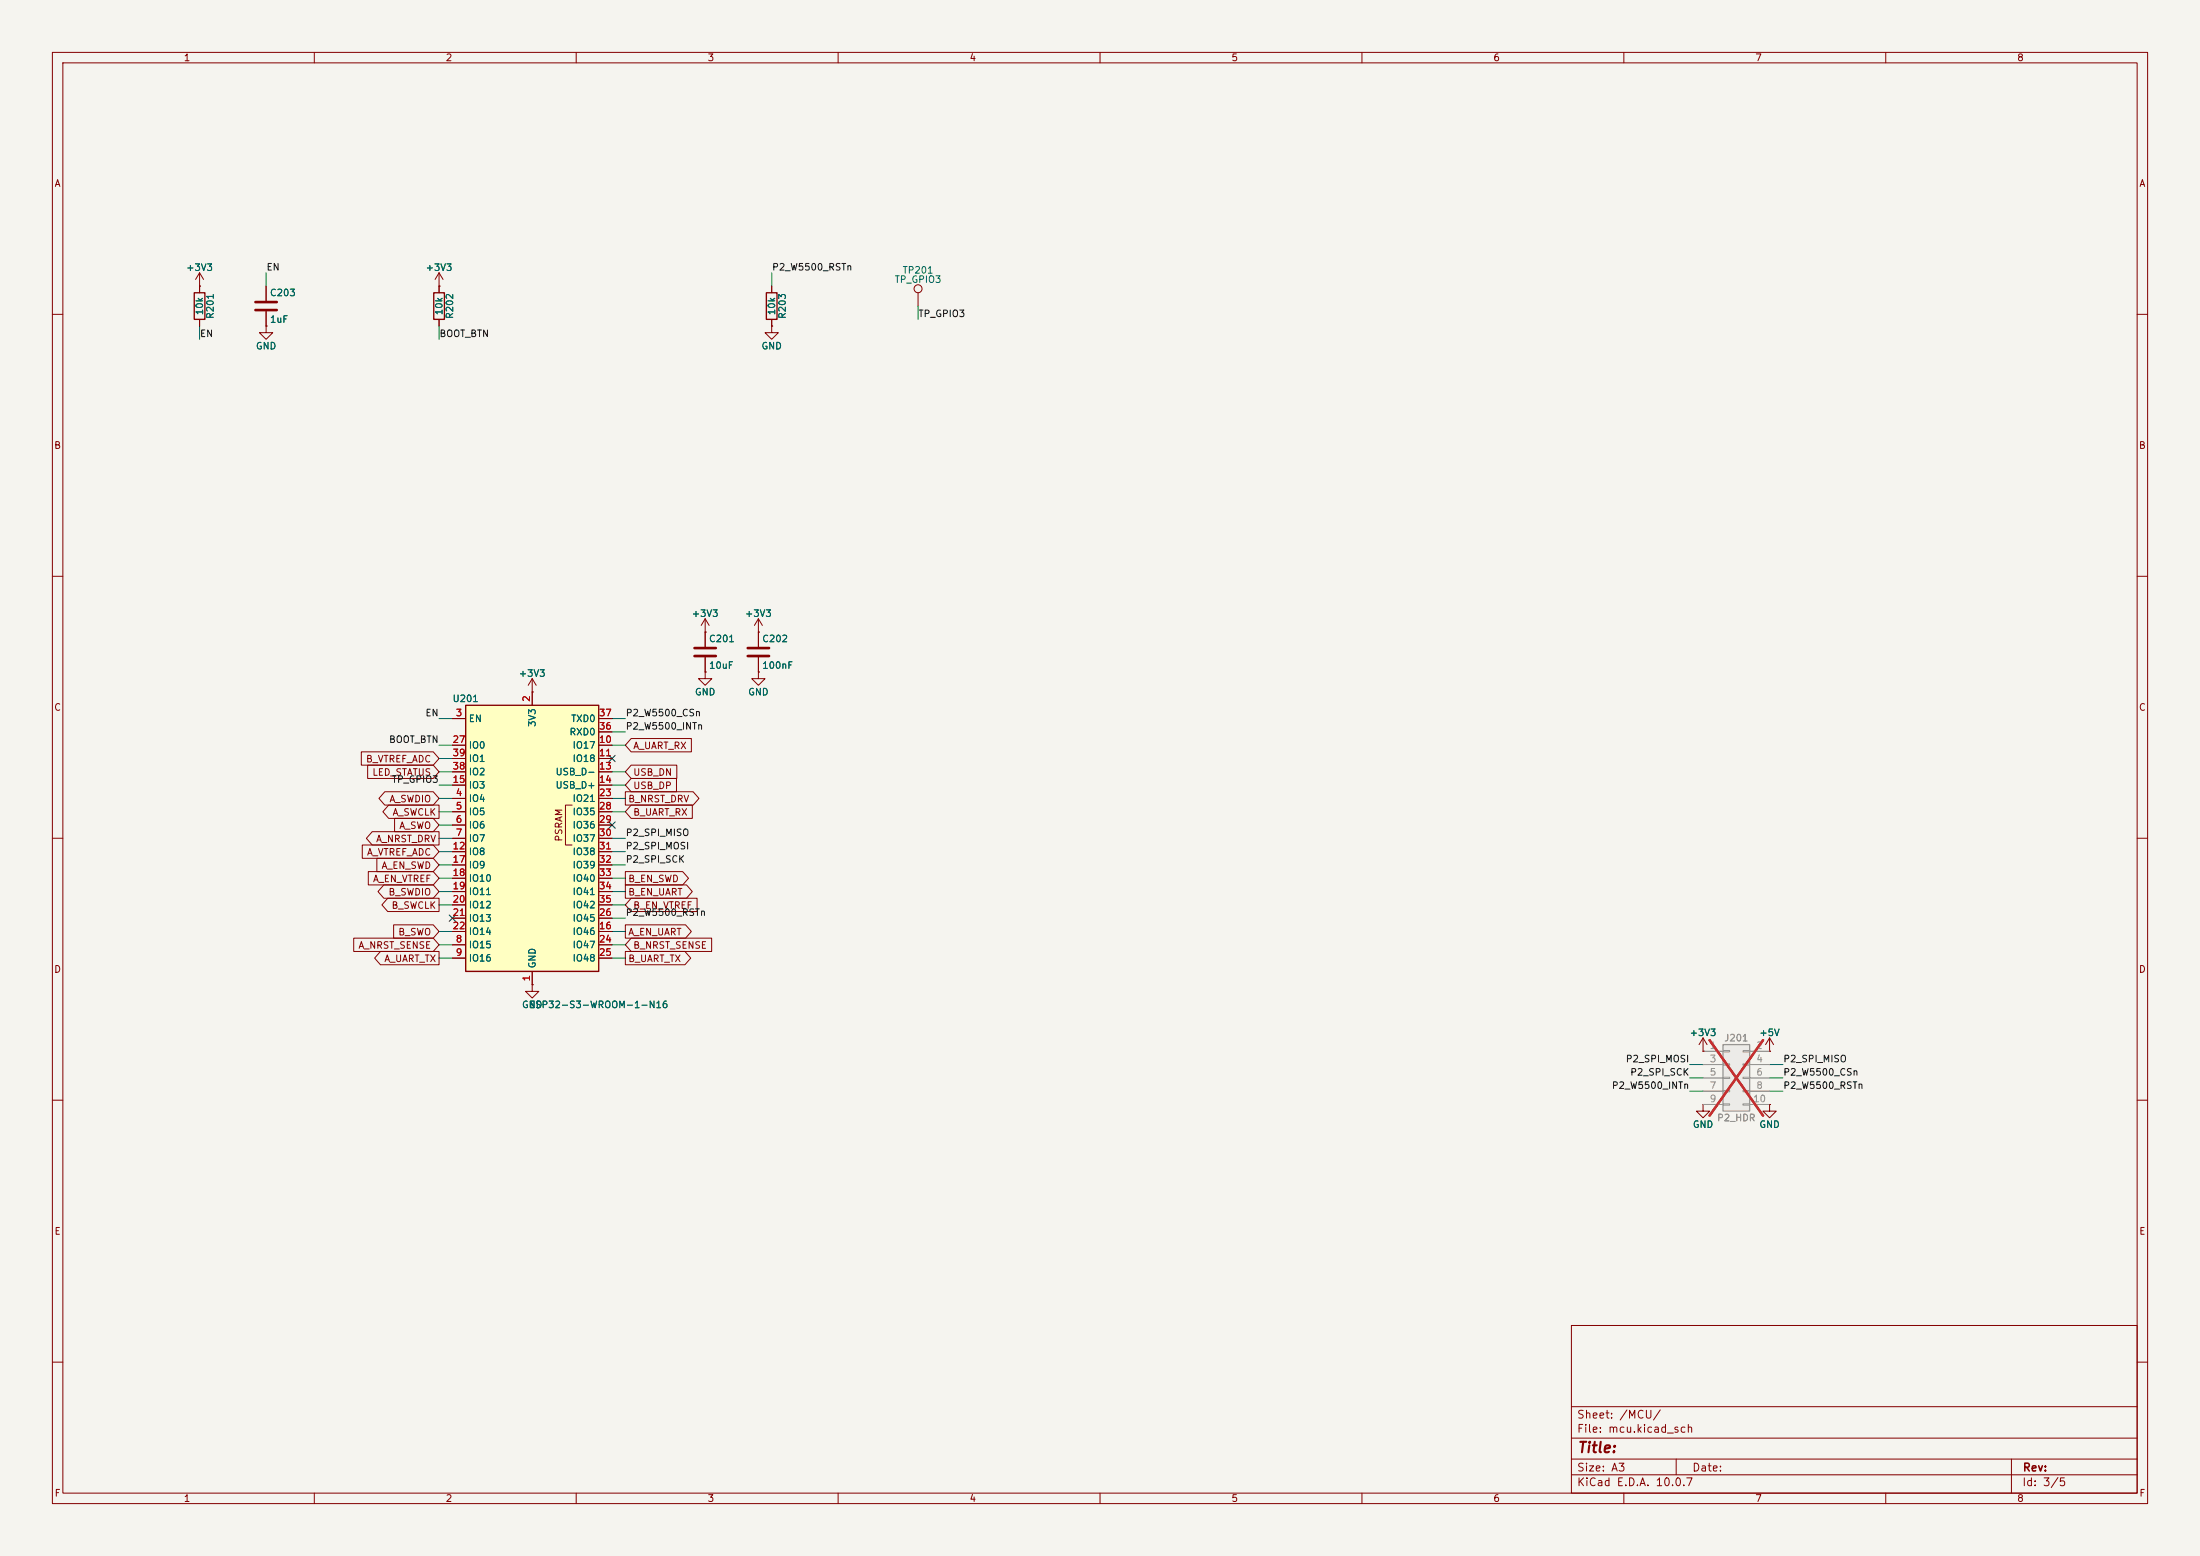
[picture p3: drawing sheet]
<svg xmlns="http://www.w3.org/2000/svg" width="420mm" height="297mm" viewBox="0 0 420 297" stroke-linecap="round" stroke-linejoin="round" font-family="sans-serif">
<path d="M0 0h420v297h-420z" fill="#f5f4ef" stroke="#f5f4ef" stroke-width=".19"/>
<g fill="none" stroke="#840000" stroke-width=".19">
<path d="M10 10h400v277h-400zM12 12h396v273h-396zM60 10v2M110 10v2M160 10v2M210 10v2M260 10v2M310 10v2M360 10v2M10 60h2M147.3 62.2v1.3h1.3l-1.3 1.3-1.3-1.3h1.3M147.3 62.2h.1"/>
<path d="M408 60h2M10 110h2M408 110h2M10 160h2M408 160h2M337.8 198.1l-.7 1.3M337.8 198.1l.8 1.3M337.8 198.1v2.6M10 210h2M337.8 200.7h.1M408 210h2M300 253h108v32h-108z"/>
<path d="M10 260h2M300 278.5h108M300 274.5h108M300 268.5h108M320 278.5v3M384 278.5v6.5M408 260h2M60 285v2M110 285v2M160 285v2M210 285v2M260 285v2"/>
<path d="M300 281.5h108M310 285v2M360 285v2"/>
</g>
<path d="M328.9 199.4h5.1v12.7h-5.1z" fill="#ebeae8"/>
<path d="M328.9 199.4h5.1v12.7h-5.1z" fill="none" stroke="#9c9b98" stroke-width=".25"/>
<g fill="none" stroke="#9c9b98" stroke-width=".19">
<path d="M325.1 200.7h3.8M325.1 203.2h3.8M325.1 205.7h3.8M325.1 208.3h3.8M325.1 210.8h3.8M328.9 200.5h1.3v.3h-1.3zM328.9 203.1h1.3v.2h-1.3zM328.9 205.6h1.3v.3h-1.3zM328.9 208.2h1.3v.2h-1.3zM328.9 210.7h1.3v.2h-1.3zM332.7 200.5h1.3v.3h-1.3zM332.7 203.1h1.3v.2h-1.3z"/>
<path d="M332.7 205.6h1.3v.3h-1.3zM332.7 208.2h1.3v.2h-1.3zM332.7 210.7h1.3v.2h-1.3zM334 200.7h3.8M334 203.2h3.8M334 205.7h3.8M334 208.3h3.8M334 210.8h3.8"/>
</g>
<path d="M326.4 198.5l10.2 14.4M336.6 198.5l-10.2 14.4" fill="none" stroke="#e12e31" stroke-width=".46"/>
<path d="M101.6 188v1.2h1.3l-1.3 1.3-1.3-1.3h1.3M101.6 188h.1M325.1 198.1l-.7 1.3M325.1 198.1l.8 1.3M325.1 198.1v2.6M325.1 210.8v1.3h1.3l-1.3 1.3-1.3-1.3h1.3M325.1 210.8h.1M325.1 200.7h.1M337.8 210.8v1.3h1.3l-1.3 1.3-1.3-1.3h1.3M337.8 210.8h.1" fill="none" stroke="#840000" stroke-width=".19"/>
<path d="M88.9 134.6h25.4v50.8h-25.4z" fill="#ffffc2"/>
<path d="M37.1 55.9h2v5.1h-2zM82.8 55.9h2v5.1h-2zM146.3 55.9h2v5.1h-2zM88.9 134.6h25.4v50.8h-25.4z" fill="none" stroke="#840000" stroke-width=".25"/>
<g fill="none" stroke="#840000" stroke-width=".19">
<path d="M38.1 54.6h.1M38.1 52.1l-.8 1.2M38.1 52.1l.8 1.2M38.1 52.1v3.8M50.8 54.6v2.8M50.8 59.4v2.8M83.8 54.6h.1M83.8 52.1l-.7 1.2M83.8 52.1l.8 1.2M83.8 52.1v3.8M147.3 54.6v1.3M175.3 55.9v2.5"/>
<path d="M38.1 61v1.2M50.8 62.2v1.3h1.3l-1.3 1.3-1.3-1.3h1.3M50.8 62.2h.1M83.8 61v1.2M147.3 62.2h.1M147.3 61v1.2M134.6 118.1v5.3M134.6 118.1l-.7 1.3M134.6 118.1l.8 1.3M144.8 118.1v5.3M144.8 118.1l-.8 1.3M144.8 118.1l.7 1.3"/>
<path d="M86.4 137.2h2.5M101.6 132.1h.1M101.6 129.5v5.1M101.6 129.5l-.8 1.3M101.6 129.5l.8 1.3M114.3 137.2h2.5M114.3 139.7h2.5M134.6 120.7h.1M134.6 128.3v1.2h1.3l-1.3 1.3-1.3-1.3h1.3M134.6 128.3h.1M134.6 125.5v2.8M144.8 120.7h.1"/>
<path d="M144.8 128.3v1.2h1.2l-1.2 1.3-1.3-1.3h1.3M144.8 128.3h.1M144.8 125.5v2.8M69 143.5h13.7l1.1 1.3-1.1 1.3h-13.7zM70.2 146h12.5l1.1 1.3-1.1 1.3h-12.5zM71.1 158.7h12.7v2.6h-12.7l-1.2-1.3zM73.5 151.1h9.2l1.1 1.3-1.1 1.3h-9.2l-1.2-1.3zM74.2 153.7h9.6v2.5h-9.6l-1.1-1.3zM75.3 156.2h7.4l1.1 1.3-1.1 1.3h-7.4zM86.4 152.4h2.5M86.4 154.9h2.5M86.4 157.5h2.5"/>
<path d="M86.4 142.2h2.5M86.4 144.8h2.5M86.4 147.3h2.5M86.4 149.9h2.5M109.2 153.7h-1.3v7.6h1.3M114.3 152.4h2.5M114.3 154.9h2.5M114.3 157.5h2.5M114.3 142.2h2.5M114.3 144.8h2.5M114.3 147.3h2.5M114.3 149.9h2.5"/>
<path d="M119.4 151.1h12.9l1.1 1.3-1.1 1.3h-12.9zM120.5 153.7h11.7v2.5h-11.7l-1.1-1.3zM120.5 141h11.5v2.5h-11.5l-1.1-1.3zM120.5 146h8.7v2.6h-8.7l-1.1-1.3zM120.5 148.6h8.6v2.5h-8.6l-1.1-1.2zM67.5 179.1h15.2l1.1 1.2-1.1 1.3h-15.2zM69.2 161.3h13.5l1.1 1.3-1.1 1.2h-13.5zM70.3 166.4h12.4l1.1 1.2-1.1 1.3h-12.4zM71.9 163.8h10.8l1.1 1.3-1.1 1.3h-10.8zM73.3 168.9h9.4l1.1 1.3-1.1 1.3h-9.4l-1.1-1.3zM74 171.4h9.8v2.6h-9.8l-1.1-1.3zM75.1 176.5h7.6l1.1 1.3-1.1 1.3h-7.6z"/>
<path d="M86.4 160h2.5M86.4 162.6h2.5M86.4 177.8h2.5M86.4 165.1h2.5M86.4 167.6h2.5M86.4 170.2h2.5M86.4 172.7h2.5M86.4 175.3h2.5M114.3 160h2.5M114.3 162.6h2.5M114.3 177.8h2.5M114.3 165.1h2.5"/>
<path d="M114.3 167.6h2.5M114.3 170.2h2.5M114.3 172.7h2.5M114.3 175.3h2.5M119.4 176.5h11.5l1.1 1.3-1.1 1.3h-11.5zM119.4 166.4h10.9l1.1 1.2-1.1 1.3h-10.9zM119.4 168.9h11.7l1.1 1.3-1.1 1.3h-11.7zM120.5 171.4h12.6v2.6h-12.6l-1.1-1.3zM120.5 179.1h15.4v2.5h-15.4l-1.1-1.3zM72.6 181.6h11.2v2.6h-11.2l-1.1-1.3zM86.4 180.3h2.5M86.4 182.9h2.5"/>
<path d="M101.6 188h.1M101.6 185.4v2.6M114.3 180.3h2.5M114.3 182.9h2.5M119.4 181.6h11.4l1.1 1.3-1.1 1.3h-11.4zM325.1 210.8h.1M325.1 200.7h.1M337.8 200.7h.1M337.8 210.8h.1"/>
<circle cx="175.3" cy="55.1" r=".76"/>
</g>
<path d="M48.8 57.7h4M48.8 59.2h4M132.6 123.7h4.1M132.6 125.2h4.1M142.7 123.7h4.1M142.7 125.2h4.1" fill="none" stroke="#840000" stroke-width=".51"/>
<g fill="none" stroke="#009600" stroke-width=".19">
<path d="M50.8 52.1v2.5M147.3 52.1v2.5M175.3 58.4v2.6M38.1 62.2v2.6M83.8 62.2v2.6M83.8 137.2h2.6M116.8 137.2h2.6M116.8 139.7h2.6M83.8 152.4h2.6M83.8 147.3h2.6M83.8 149.9h2.6M83.8 142.2h2.6"/>
<path d="M83.8 157.5h2.6M83.8 144.8h2.6M83.8 154.9h2.6M116.8 152.4h2.6M116.8 147.3h2.6M116.8 149.9h2.6M116.8 142.2h2.6M116.8 154.9h2.6M83.8 167.6h2.6M83.8 170.2h2.6M83.8 165.1h2.6M83.8 162.6h2.6"/>
<path d="M83.8 160h2.6M83.8 177.8h2.6M83.8 172.7h2.6M116.8 167.6h2.6M116.8 170.2h2.6M116.8 165.1h2.6M116.8 162.6h2.6M116.8 175.3h2.6M116.8 160h2.6M116.8 177.8h2.6M116.8 172.7h2.6M83.8 180.3h2.6"/>
<path d="M83.8 182.9h2.6M116.8 180.3h2.6M116.8 182.9h2.6M322.6 208.3h2.5M322.6 205.7h2.5M322.6 203.2h2.5M337.8 208.3h2.6M337.8 205.7h2.6M337.8 203.2h2.6"/>
</g>
<path d="M116.2 156.9l1.2 1.2M116.2 144.2l1.2 1.2M117.4 144.2l-1.2 1.2M117.4 156.9l-1.2 1.2M85.8 174.7l1.2 1.2M87 174.7l-1.2 1.2" fill="none" stroke="#000084" stroke-width=".19"/>
<path d="M325.1 200.7h3.8M325.1 203.2h3.8M325.1 205.7h3.8M325.1 208.3h3.8M325.1 210.8h3.8M334 200.7h3.8M334 203.2h3.8M334 205.7h3.8M334 208.3h3.8M334 210.8h3.8" fill="none" stroke="#9c9b98" stroke-width=".19"/>
<path d="M326.4 198.5l10.2 14.4M336.6 198.5l-10.2 14.4" fill="none" stroke="#e12e31" stroke-width=".46"/>
<text font-size="2" fill="#840000" x="301" y="277.8">Title:</text>
<g font-size="1.5" fill="#840000">
<text x="300.9" y="273.8">File: mcu.kicad_sch</text>
<text x="300.9" y="271.1">Sheet: /MCU/</text>
<text x="300.9" y="281.2">Size: A3</text>
<text x="322.9" y="281.2">Date:</text>
<text x="386" y="281.2">Rev:</text>
<text x="300.9" y="284">KiCad E.D.A. 10.0.7</text>
<text x="385.9" y="284">Id: 3/5</text>
</g>
<g font-size="1.3" fill="#840000">
<text x="35" y="12">1</text>
<text x="85" y="12">2</text>
<text x="135" y="12">3</text>
<text x="185" y="12">4</text>
<text x="235" y="12">5</text>
<text x="285" y="12">6</text>
<text x="335" y="12">7</text>
<text x="385" y="12">8</text>
<text x="10.3" y="36">A</text>
<text x="408.3" y="36">A</text>
<text x="10.2" y="86">B</text>
<text x="408.2" y="86">B</text>
<text x="10.2" y="136">C</text>
<text x="408.2" y="136">C</text>
<text x="120.8" y="143.3">A_UART_RX</text>
<text x="69.8" y="145.8">B_VTREF_ADC</text>
<text x="71" y="148.4">LED_STATUS</text>
<text x="120.8" y="148.4">USB_DN</text>
<text x="74.2" y="153.5">A_SWDIO</text>
<text x="74.8" y="156">A_SWCLK</text>
<text x="119.8" y="153.5">B_NRST_DRV</text>
<text x="120.8" y="156">B_UART_RX</text>
<text x="120.8" y="150.9">USB_DP</text>
<text x="71.7" y="161.1">A_NRST_DRV</text>
<text x="76.1" y="158.5">A_SWO</text>
<text x="107.6" y="160.8" transform="rotate(-90 107.6 160.8)">PSRAM</text>
<text x="69.9" y="163.6">A_VTREF_ADC</text>
<text x="72.7" y="166.2">A_EN_SWD</text>
<text x="71.1" y="168.7">A_EN_VTREF</text>
<text x="74.1" y="171.2">B_SWDIO</text>
<text x="74.6" y="173.8">B_SWCLK</text>
<text x="119.8" y="168.7">B_EN_SWD</text>
<text x="119.8" y="171.2">B_EN_UART</text>
<text x="120.8" y="173.8">B_EN_VTREF</text>
<text x="75.9" y="178.9">B_SWO</text>
<text x="119.8" y="178.9">A_EN_UART</text>
<text x="10.2" y="186">D</text>
<text x="68.3" y="181.4">A_NRST_SENSE</text>
<text x="73.3" y="183.9">A_UART_TX</text>
<text x="119.8" y="183.9">B_UART_TX</text>
<text x="120.8" y="181.4">B_NRST_SENSE</text>
<text x="408.2" y="186">D</text>
<text x="10.3" y="236">E</text>
<text x="408.3" y="236">E</text>
<text x="10.3" y="286">F</text>
<text x="35" y="287">1</text>
<text x="85" y="287">2</text>
<text x="135" y="287">3</text>
<text x="185" y="287">4</text>
<text x="235" y="287">5</text>
<text x="285" y="287">6</text>
<text x="335" y="287">7</text>
<text x="385" y="287">8</text>
<text x="408.3" y="286">F</text>
</g>
<g font-size="1.3" fill="#006464">
<text x="35.4" y="52">+3V3</text>
<text x="81.2" y="52">+3V3</text>
<text x="172.2" y="52.5">TP201</text>
<text x="51.4" y="56.8">C203</text>
<text x="170.7" y="54.3">TP_GPIO3</text>
<text x="39.1" y="60.3" transform="rotate(-90 39.1 60.3)">10k</text>
<text x="41.1" y="61" transform="rotate(-90 41.1 61)">R201</text>
<text x="51.4" y="61.9">1uF</text>
<text x="84.8" y="60.3" transform="rotate(-90 84.8 60.3)">10k</text>
<text x="86.8" y="61" transform="rotate(-90 86.8 61)">R202</text>
<text x="148.3" y="60.3" transform="rotate(-90 148.3 60.3)">10k</text>
<text x="150.3" y="61" transform="rotate(-90 150.3 61)">R203</text>
<text x="48.7" y="67">GND</text>
<text x="145.3" y="67">GND</text>
<text x="132" y="118.1">+3V3</text>
<text x="142.1" y="118.1">+3V3</text>
<text x="135.2" y="122.9">C201</text>
<text x="145.4" y="122.9">C202</text>
<text x="98.9" y="129.5">+3V3</text>
<text x="135.2" y="128">10uF</text>
<text x="145.4" y="128">100nF</text>
<text x="86.3" y="134.3">U201</text>
<text x="132.6" y="133">GND</text>
<text x="142.7" y="133">GND</text>
<text x="89.4" y="138.1">EN</text>
<text x="89.4" y="143.2">IO0</text>
<text x="102.6" y="138.9" transform="rotate(-90 102.6 138.9)">3V3</text>
<text x="108.6" y="140.7">RXD0</text>
<text x="108.9" y="138.1">TXD0</text>
<text x="109.2" y="143.2">IO17</text>
<text x="89.4" y="148.3">IO2</text>
<text x="89.4" y="145.7">IO1</text>
<text x="105.9" y="148.3">USB_D-</text>
<text x="109.2" y="145.7">IO18</text>
<text x="89.4" y="153.4">IO4</text>
<text x="89.4" y="155.9">IO5</text>
<text x="89.4" y="150.8">IO3</text>
<text x="105.9" y="150.8">USB_D+</text>
<text x="109.2" y="153.4">IO21</text>
<text x="109.2" y="155.9">IO35</text>
<text x="89.4" y="158.4">IO6</text>
<text x="89.4" y="161">IO7</text>
<text x="109.2" y="158.4">IO36</text>
<text x="109.2" y="161">IO37</text>
<text x="89.4" y="163.5">IO8</text>
<text x="89.4" y="166.1">IO9</text>
<text x="109.2" y="163.5">IO38</text>
<text x="109.2" y="166.1">IO39</text>
<text x="89.4" y="168.6">IO10</text>
<text x="89.4" y="171.1">IO11</text>
<text x="89.4" y="173.7">IO12</text>
<text x="109.2" y="168.6">IO40</text>
<text x="109.2" y="171.1">IO41</text>
<text x="109.2" y="173.7">IO42</text>
<text x="89.4" y="176.2">IO13</text>
<text x="89.4" y="178.8">IO14</text>
<text x="109.2" y="178.8">IO46</text>
<text x="109.2" y="176.2">IO45</text>
<text x="89.4" y="181.3">IO15</text>
<text x="89.4" y="183.8">IO16</text>
<text x="102.6" y="184.9" transform="rotate(-90 102.6 184.9)">GND</text>
<text x="109.2" y="181.3">IO47</text>
<text x="109.2" y="183.8">IO48</text>
<text x="99.5" y="192.7">GND</text>
<text x="100.9" y="192.7">ESP32-S3-WROOM-1-N16</text>
<text x="322.5" y="198.1">+3V3</text>
<text x="335.8" y="198.1">+5V</text>
<text x="323.1" y="215.6">GND</text>
<text x="335.8" y="215.6">GND</text>
</g>
<g font-size="1.3" fill="#0f0f0f">
<text x="50.8" y="51.9">EN</text>
<text x="147.3" y="51.9">P2_W5500_RSTn</text>
<text x="38.1" y="64.6">EN</text>
<text x="83.8" y="64.6">BOOT_BTN</text>
<text x="175.2" y="60.8">TP_GPIO3</text>
<text x="81.1" y="137">EN</text>
<text x="119.4" y="137">P2_W5500_CSn</text>
<text x="74.2" y="142.1">BOOT_BTN</text>
<text x="119.4" y="139.6">P2_W5500_INTn</text>
<text x="74.7" y="149.7">TP_GPIO3</text>
<text x="119.4" y="159.9">P2_SPI_MISO</text>
<text x="119.4" y="165">P2_SPI_SCK</text>
<text x="119.4" y="162.4">P2_SPI_MOSI</text>
<text x="119.4" y="175.1">P2_W5500_RSTn</text>
<text x="310.3" y="203.1">P2_SPI_MOSI</text>
<text x="340.3" y="203.1">P2_SPI_MISO</text>
<text x="307.6" y="208.2">P2_W5500_INTn</text>
<text x="311.1" y="205.6">P2_SPI_SCK</text>
<text x="340.3" y="205.6">P2_W5500_CSn</text>
<text x="340.3" y="208.2">P2_W5500_RSTn</text>
</g>
<g font-size="1.3" fill="#a90000">
<text x="86.9" y="137">3</text>
<text x="101.5" y="134.1" transform="rotate(-90 101.5 134.1)">2</text>
<text x="114.2" y="137">37</text>
<text x="86.3" y="142.1">27</text>
<text x="114.2" y="142.1">10</text>
<text x="114.2" y="139.6">36</text>
<text x="86.3" y="149.7">15</text>
<text x="86.3" y="147.2">38</text>
<text x="86.3" y="144.6">39</text>
<text x="114.2" y="144.6">11</text>
<text x="114.2" y="147.2">13</text>
<text x="114.2" y="149.7">14</text>
<text x="86.9" y="152.3">4</text>
<text x="86.9" y="154.8">5</text>
<text x="114.2" y="152.3">23</text>
<text x="114.2" y="154.8">28</text>
<text x="86.9" y="157.3">6</text>
<text x="86.9" y="159.9">7</text>
<text x="114.2" y="157.3">29</text>
<text x="114.2" y="159.9">30</text>
<text x="86.3" y="162.4">12</text>
<text x="86.3" y="165">17</text>
<text x="86.3" y="167.5">18</text>
<text x="114.2" y="162.4">31</text>
<text x="114.2" y="165">32</text>
<text x="114.2" y="167.5">33</text>
<text x="86.3" y="170">19</text>
<text x="86.3" y="172.6">20</text>
<text x="114.2" y="170">34</text>
<text x="114.2" y="172.6">35</text>
<text x="86.3" y="175.1">21</text>
<text x="86.3" y="177.7">22</text>
<text x="114.2" y="177.7">16</text>
<text x="114.2" y="175.1">26</text>
<text x="86.9" y="180.2">8</text>
<text x="86.9" y="182.7">9</text>
<text x="114.2" y="180.2">24</text>
<text x="114.2" y="182.7">25</text>
<text x="101.5" y="187.4" transform="rotate(-90 101.5 187.4)">1</text>
</g>
<g font-size="1.3" fill="#a5a4a2">
<text x="326.3" y="200.5">1</text>
<text x="326.3" y="203.1">3</text>
<text x="335.2" y="200.5">2</text>
<text x="335.2" y="203.1">4</text>
<text x="326.3" y="205.6">5</text>
<text x="326.3" y="208.1">7</text>
<text x="335.2" y="205.6">6</text>
<text x="335.2" y="208.1">8</text>
<text x="326.3" y="210.7">9</text>
<text x="334.6" y="210.7">10</text>
</g>
<g font-size="1.3" fill="#939391">
<text x="329" y="199.1">J201</text>
<text x="327.7" y="214.3">P2_HDR</text>
</g>
</svg>
